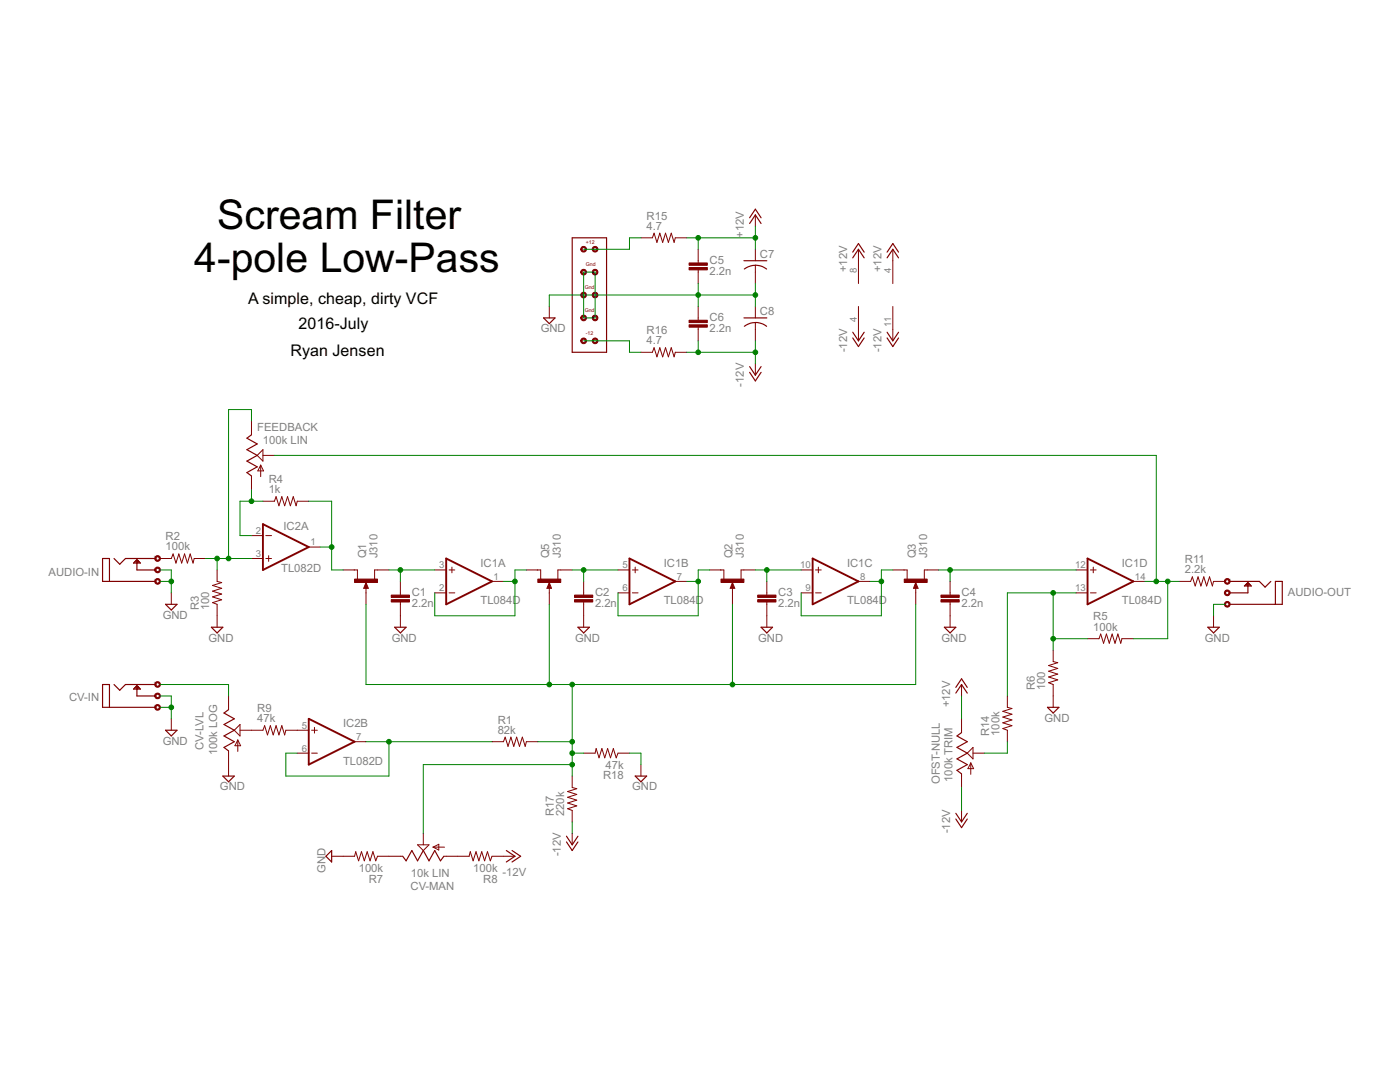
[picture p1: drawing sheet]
<svg xmlns="http://www.w3.org/2000/svg" width="279mm" height="216mm" viewBox="0 0 279 216" stroke-linecap="round" stroke-linejoin="round" font-family="sans-serif">
<g fill="none" stroke="#800000" stroke-width=".2">
<path d="M127.9 47.5h2.3l.3-1 .6 1.9 .6-1.9 .5 1.9 .6-1.9 .6 1.9 .6-1.9 .5 1.9 .3-.9h2.3M139.3 49.7v2.8M139.3 53.8v2.8M150.7 42.9v2.3M150.7 49.7v2.3M150.7 52.9v3.7M171.3 49.7v6.9M178.2 49.7v6.9M109.6 61.2v2.2M127.9 70.3h2.3l.3-.9 .6 1.8 .6-1.8 .5 1.8 .6-1.8 .6 1.8 .6-1.8 .5 1.8 .3-.9h2.3M139.3 61.2v2.7M139.3 65.3v2.7"/>
<path d="M150.7 61.2v2.2M150.7 64.4v3.6M150.7 72.6v2.3M171.3 61.2v6.8M178.2 61.2v6.8M50.2 84v2.8M50.2 95v2.7M51.3 90.9l1.2-1.2v2.3zM52 92.8v2.3M52 92.8l.6 1.2h-1.1zM52.5 90.9h2.3M31.9 111.4h2.3l.3-.9 .6 1.9 .6-1.9 .6 1.9 .5-1.9 .6 1.9 .6-1.9 .5 1.9 .3-1h2.2"/>
<path d="M34.2 118.3v2.3M43.3 113.7v2.3l.9 .2-1.8 .6 1.8 .6-1.8 .6 1.8 .5-1.8 .6 1.8 .6-1.8 .5 .9 .4v4.6M50.2 111.4h2.3M50.2 106.9h2.3M52.5 100h2.3l.3-.9 .6 1.8 .5-1.8 .6 1.8 .6-1.8 .6 1.8 .5-1.8 .6 1.8 .2-.9h2.3M53 111.4h1.2M53 106.9h1.2M53.6 110.9v1.1M61.6 109.2h2.3M68.5 113.7h2.8v1.8M73 116.2l.5 1.2h-.9zM73 116.2v4.4"/>
<path d="M77.6 113.7h-2.8v1.8M79.9 116v2.7M86.8 113.7h2.2M86.8 118.3h2.2M89.6 113.7h1.2M89.6 118.3h1.2M90.2 113.2v1.1M98.2 116h2.3M105.1 113.7h2.8v1.8M109.6 116.2l.5 1.2h-.9zM109.6 116.2v4.4M114.2 113.7h-2.9v1.8"/>
<path d="M116.5 116v2.7M123.3 113.7h2.3M123.3 118.3h2.3M126.2 113.7h1.1M126.2 118.3h1.1M126.8 113.2v1.1M134.8 116h2.3M141.6 113.7h2.9v1.8M146.2 116.2l.4 1.2h-.9zM146.2 116.2v4.4M150.7 113.7h-2.8v1.8M153 116v2.7"/>
<path d="M159.9 113.7h2.3M159.9 118.3h2.3M162.8 113.7h1.1M162.8 118.3h1.1M163.3 113.2v1.1M171.3 116h2.3M178.2 113.7h2.8v1.8M182.8 116.2l.4 1.2h-.9zM182.8 116.2v4.4M187.3 113.7h-2.8v1.8M189.6 116v2.7M214.8 113.7h2.2"/>
<path d="M214.8 118.3h2.2M217.6 113.7h1.2M217.6 118.3h1.2M218.2 113.2v1.1M226.2 116h2.3M235.3 116h2.3l.4-.9 .5 1.8 .6-1.8 .6 1.8 .5-1.8 .6 1.8 .6-1.8 .6 1.8 .2-.9h2.3M45.6 138.9v2.7M79.9 120.1v5.1M116.5 120.1v5.1M153 120.1v5.1M189.6 120.1v5.1M191.9 136.6v2.3"/>
<path d="M201 138.9v2.2l1 .3-1.9 .5 1.9 .6-1.9 .6 1.9 .6-1.9 .5 1.9 .6-1.9 .6 .9 .3v2.3M210.2 129.7v2.3l.9 .2-1.8 .6 1.8 .6-1.8 .5 1.8 .6-1.8 .6 1.8 .6-1.8 .5 .9 .4v4.5M217 127.4h2.3l.4-.9 .5 1.9 .6-1.9 .6 1.9 .6-1.9 .5 1.9 .6-1.9 .6 1.9 .2-1h2.3M242.2 122.9v2.3M34.2 143.4v2.3M45.6 149.8v5.1M46.8 145.7l1.1-1.1v2.3zM47.5 147.7v2.2M47.5 147.7l.5 1.1h-1.1zM47.9 145.7h4.6l.3-.9 .6 1.8 .6-1.8 .5 1.8 .6-1.8 .6 1.8 .5-1.8 .6 1.8 .2-.9h4.6M59.3 150.3h2.3M62.2 145.7h1.1"/>
<path d="M62.2 150.3h1.1M62.8 145.1v1.2M70.8 148h2.2M98.2 148h2.3l.3-.9 .6 1.8 .6-1.8 .5 1.8 .6-1.8 .6 1.8 .5-1.8 .6 1.8 .3-.9h2.2M114.2 154.9v2.2l.9 .3-1.8 .5 1.8 .6-1.8 .6 1.8 .6-1.8 .5 1.8 .6-1.8 .6 .9 .3v2.3M116.5 150.3h2.3l.2-.9 .5 1.8 .6-1.8 .6 1.8 .6-1.8 .5 1.8 .6-1.8 .6 1.8 .3-.9h2.3M127.9 152.6v2.3M191.9 143.4v2.8M191.9 154.4v2.7M193 150.3l1.2-1.2v2.3zM193.7 152.2v2.3M193.7 152.2l.6 1.2h-1.1z"/>
<path d="M194.2 150.3h2.3M66.2 170.9h4.6l.2-1 .6 1.9 .5-1.9 .6 1.9 .6-1.9 .6 1.9 .5-1.9 .6 1.9 .3-.9h5.1M83.3 168.6h2.3l-1.1 1.1zM84.5 166.3v2.3M86.4 169h2.3M86.4 169l1.2-.5v1.1zM88.6 170.9h5l.3-1 .5 1.9 .6-1.9 .6 1.9 .5-1.9 .6 1.9 .6-1.9 .6 1.9 .3-.9h4.6M114.2 166.3v2.3M191.9 161.7v2.3"/>
</g>
<path d="M73 116.6l-.2 .7h.5l-.3-.6M109.6 116.6l-.2 .7h.5l-.3-.6M146.2 116.6l-.2 .7h.4l-.2-.6M182.8 116.6l-.3 .7h.5l-.2-.6" fill="none" stroke="#800000" stroke-width=".28"/>
<g fill="#800000" stroke="#800000" stroke-width=".2">
<path d="M70.8 115.5h4.5v.7h-4.5z"/>
<path d="M78.1 119.7h3.6v.4h-3.6z"/>
<path d="M78.1 118.7h3.6v.5h-3.6z"/>
<path d="M107.3 115.5h4.6v.7h-4.6z"/>
<path d="M114.7 119.7h3.6v.4h-3.6z"/>
<path d="M114.7 118.7h3.6v.5h-3.6z"/>
<path d="M143.9 115.5h4.6v.7h-4.6z"/>
<path d="M151.2 119.7h3.7v.4h-3.7z"/>
<path d="M151.2 118.7h3.7v.5h-3.7z"/>
<path d="M180.5 115.5h4.5v.7h-4.5z"/>
<path d="M187.8 119.7h3.6v.4h-3.6z"/>
<path d="M187.8 118.7h3.6v.5h-3.6z"/>
<path d="M137.5 53.4h3.7v.4h-3.7z"/>
<path d="M137.5 52.5h3.7v.4h-3.7z"/>
<path d="M137.5 64.8h3.7v.5h-3.7z"/>
<path d="M137.5 63.9h3.7v.5h-3.7z"/>
</g>
<path d="M52.5 104.6l9.1 4.6-9.1 4.5zM89 111.4l9.2 4.6-9.2 4.6zM125.6 111.4l9.2 4.6-9.2 4.6zM162.2 111.4l9.1 4.6-9.1 4.6zM217 111.4l9.2 4.6-9.2 4.6zM61.6 143.4l9.2 4.6-9.2 4.6z" fill="none" stroke="#800000" stroke-width=".38"/>
<g fill="none" stroke="#800000" stroke-width=".23">
<path d="M114.2 47.5h6.9v22.8h-6.9zM148.5 52h4.5M148.5 53.7a3.6 3.6 0 0 1 4.5 0M149.6 44.6l1.1-1.7 1.2 1.7M149.6 43.5l1.1-1.8 1.2 1.8M170.2 51.5l1.1-1.8 1.2 1.8M170.2 50.3l1.1-1.7 1.2 1.7M177 51.5l1.2-1.8 1.1 1.8M177 50.3l1.2-1.7 1.1 1.7M108.5 63.4h2.3l-1.2 1.2zM148.5 63.4h4.5M148.5 65.1a3.6 3.6 0 0 1 4.5 0"/>
<path d="M149.6 73.2l1.1 1.7 1.2-1.7M149.6 74.3l1.1 1.7 1.2-1.7M170.2 66.3l1.1 1.7 1.2-1.7M170.2 67.4l1.1 1.8 1.2-1.8M177 66.3l1.2 1.7 1.1-1.7M177 67.4l1.2 1.8 1.1-1.8M50.2 86.8l-.9 .6 2 1.2-2 1.1 2 1.2-2 1.1 2 1.2-2 1.1 .9 .7M21.8 116v-4.6h-1.3v4.6h10.5M22.8 111.4l1.1 1.2 1.1-1.2h6M26.9 112.1h.9M27.1 111.9h.5M27.3 111.7v2h3.7"/>
<path d="M27.3 111.7l-.7 .7h1.4l-.4-.5M27.3 111.7l.3 .2M27.6 111.9v.2l-.3 .3M245.4 116h5.9l1.2 1.2 1.1-1.2M248.6 116.7h.9M248.8 116.5l-.5 .4h1.4l-.2-.2M248.8 116.5h.5M248.8 116.5v.2l.2 .2M249 116.2v2.1h-3.6M249 116.2l.3 .3M249 116.2l-.2 .3M249.3 116.5l.2 .2"/>
<path d="M22.8 136.6l1.1 1.1 1.1-1.1h6M26.9 137.3h.9M27.1 137h.5v.3l-.3 .2M27.3 136.8v2.1h3.7M27.3 136.8l-.2 .2M27.3 136.8l.7 .7h-1.4l.5-.5M33 120.6h2.3l-1.1 1.1zM42.2 125.2h2.3l-1.2 1.1zM78.8 125.2h2.2l-1.1 1.1zM115.3 125.2h2.3l-1.1 1.1zM151.9 125.2h2.3l-1.2 1.1zM188.5 125.2h2.3l-1.2 1.1z"/>
<path d="M190.8 138.3l1.1-1.7 1.1 1.7M190.8 137.2l1.1-1.8 1.1 1.8M241 125.2h2.3l-1.1 1.1zM245.4 120.6h10.5v-4.6h-1.4v4.6M21.8 141.1v-4.5h-1.3v4.5h10.5M33 145.7h2.3l-1.1 1.2zM44.5 154.9h2.3l-1.2 1.1zM45.6 141.6l-.9 .7 2.1 1.1-2.1 1.2 2.1 1.1-2.1 1.2 2.1 1.1-2.1 1.1 .9 .7M126.8 154.9h2.3l-1.2 1.1zM191.9 146.2l-.9 .7 2 1.1-2 1.1 2 1.2-2 1.1 2 1.2-2 1.1 .9 .7M209 141.1h2.3l-1.1 1.2zM66.2 169.7v2.3l-1.2-1.1z"/>
<path d="M80.4 170.9l.6 .9 1.2-2.1 1.1 2.1 1.2-2.1 1.1 2.1 1.2-2.1 1.1 2.1 .7-.9M101 169.7l1.8 1.2-1.8 1.1M102.2 169.7l1.7 1.2-1.7 1.1M113.1 166.9l1.1 1.7 1.1-1.7M113.1 168l1.1 1.7 1.1-1.7M190.8 162.3l1.1 1.7 1.1-1.7M190.8 163.4l1.1 1.7 1.1-1.7"/>
</g>
<g fill="#800000" stroke="#800000" stroke-width=".2">
<path d="M118.4 58.4a.57 .57 0 0 1 .9 .2 .57 .57 0 0 1-.4 .8 .57 .57 0 0 1-.7-.5h.2a.35 .35 0 0 1 .5-.4 .35 .35 0 0 1 .1 .6 .35 .35 0 0 1-.6-.1v-.1h-.2z" fill-rule="evenodd"/>
<path d="M118.4 49.3a.57 .57 0 0 1 .9 .2 .57 .57 0 0 1-.4 .8 .57 .57 0 0 1-.7-.6h.2a.35 .35 0 0 1 .4-.3 .35 .35 0 0 1 .2 .5 .35 .35 0 0 1-.6 0l-.2-.2z" fill-rule="evenodd"/>
<path d="M118.4 67.6a.57 .57 0 0 1 .9 .1 .57 .57 0 0 1-.4 .9 .57 .57 0 0 1-.7-.6h.2a.35 .35 0 0 1 .5-.3 .35 .35 0 0 1 .1 .5 .35 .35 0 0 1-.6 0v-.2h-.2z" fill-rule="evenodd"/>
<path d="M118.4 53.9a.57 .57 0 0 1 .9 .1 .57 .57 0 0 1-.4 .8 .57 .57 0 0 1-.7-.5h.2a.35 .35 0 0 1 .5-.4 .35 .35 0 0 1 .1 .6 .35 .35 0 0 1-.6-.1v-.1h-.2z" fill-rule="evenodd"/>
<path d="M116.1 58.4a.57 .57 0 0 1 .9 .2 .57 .57 0 0 1-.4 .8 .57 .57 0 0 1-.7-.5h.2a.35 .35 0 0 1 .5-.3 .35 .35 0 0 1 .1 .5 .35 .35 0 0 1-.5-.1l-.1-.1h-.2z" fill-rule="evenodd"/>
<path d="M116.1 53.9a.57 .57 0 0 1 .9 .1 .57 .57 0 0 1-.4 .8 .57 .57 0 0 1-.7-.5h.2a.35 .35 0 0 1 .5-.3 .35 .35 0 0 1 .1 .6 .35 .35 0 0 1-.5-.2l-.1-.1h-.2z" fill-rule="evenodd"/>
<path d="M118.4 63a.57 .57 0 0 1 .9 .2 .57 .57 0 0 1-.4 .8 .57 .57 0 0 1-.7-.6h.2a.35 .35 0 0 1 .5-.3 .35 .35 0 0 1 .1 .5 .35 .35 0 0 1-.6 0v-.2h-.2z" fill-rule="evenodd"/>
<path d="M116.1 63a.57 .57 0 0 1 .9 .2 .57 .57 0 0 1-.4 .8 .57 .57 0 0 1-.7-.6h.2a.35 .35 0 0 1 .5-.2 .35 .35 0 0 1 .1 .5 .35 .35 0 0 1-.5-.1l-.1-.2h-.2z" fill-rule="evenodd"/>
<path d="M116.1 67.6a.57 .57 0 0 1 .9 .1 .57 .57 0 0 1-.4 .9 .57 .57 0 0 1-.7-.6h.2a.35 .35 0 0 1 .5-.3 .35 .35 0 0 1 .1 .6 .35 .35 0 0 1-.5-.1l-.1-.2h-.2z" fill-rule="evenodd"/>
<path d="M116.1 49.3a.57 .57 0 0 1 .9 .2 .57 .57 0 0 1-.4 .8 .57 .57 0 0 1-.7-.6h.2a.35 .35 0 0 1 .5-.3 .35 .35 0 0 1 .1 .6 .35 .35 0 0 1-.5-.1l-.1-.2h-.2z" fill-rule="evenodd"/>
<path d="M31.1 111a.57 .57 0 0 1 .8 .2 .57 .57 0 0 1-.3 .8 .57 .57 0 0 1-.7-.6h.2a.35 .35 0 0 1 .5-.3 .35 .35 0 0 1 .1 .6 .35 .35 0 0 1-.6-.1v-.2h-.2z" fill-rule="evenodd"/>
<path d="M31.1 113.3a.57 .57 0 0 1 .8 .2 .57 .57 0 0 1-.3 .8 .57 .57 0 0 1-.7-.6h.2a.35 .35 0 0 1 .5-.3 .35 .35 0 0 1 .1 .6 .35 .35 0 0 1-.6-.1v-.2h-.2z" fill-rule="evenodd"/>
<path d="M31.1 115.6a.57 .57 0 0 1 .8 .2 .57 .57 0 0 1-.3 .8 .57 .57 0 0 1-.7-.6h.2a.35 .35 0 0 1 .5-.3 .35 .35 0 0 1 .1 .6 .35 .35 0 0 1-.6-.2v-.1h-.2z" fill-rule="evenodd"/>
<path d="M31.1 136.1a.57 .57 0 0 1 .8 .2 .57 .57 0 0 1-.3 .8 .57 .57 0 0 1-.7-.5h.2a.35 .35 0 0 1 .5-.3 .35 .35 0 0 1 .1 .5 .35 .35 0 0 1-.6-.1v-.1h-.2z" fill-rule="evenodd"/>
<path d="M31.1 138.4a.57 .57 0 0 1 .8 .2 .57 .57 0 0 1-.3 .8 .57 .57 0 0 1-.7-.5h.2a.35 .35 0 0 1 .5-.3 .35 .35 0 0 1 .1 .5 .35 .35 0 0 1-.6-.1v-.1h-.2z" fill-rule="evenodd"/>
<path d="M31.1 140.7a.57 .57 0 0 1 .9 .2 .57 .57 0 0 1-.4 .8 .57 .57 0 0 1-.7-.6h.2a.35 .35 0 0 1 .5-.2 .35 .35 0 0 1 .1 .5 .35 .35 0 0 1-.6-.1v-.2h-.2z" fill-rule="evenodd"/>
<path d="M244.5 115.6a.58 .58 0 0 1 .9 .2 .58 .58 0 0 1-.3 .8 .58 .58 0 0 1-.8-.6h.3a.34 .34 0 0 1 .4-.4 .34 .34 0 0 1 .2 .6 .34 .34 0 0 1-.6-.1l-.3-.1z" fill-rule="evenodd"/>
<path d="M244.5 117.9a.58 .58 0 0 1 .9 .1 .58 .58 0 0 1-.3 .9 .58 .58 0 0 1-.8-.6h.3a.34 .34 0 0 1 .4-.4 .34 .34 0 0 1 .2 .6 .34 .34 0 0 1-.6-.1l-.3-.1z" fill-rule="evenodd"/>
<path d="M244.5 120.2a.58 .58 0 0 1 .9 .1 .58 .58 0 0 1-.3 .9 .58 .58 0 0 1-.8-.6h.3a.34 .34 0 0 1 .4-.4 .34 .34 0 0 1 .2 .6 .34 .34 0 0 1-.6-.1l-.3-.1z" fill-rule="evenodd"/>
</g>
<g fill="none" stroke="#008000" stroke-width=".2">
<path d="M116.5 54.3h2.3v9.1h-2.3zM127.9 47.5h-2.3v2.2h-9.1M137.1 47.5h13.6M139.3 47.5v2.2M139.3 56.6v4.6M150.7 45.2v4.5M150.7 56.6v4.6M150.7 58.9h-41.1v2.3M116.5 68h9.1v2.3h2.3M137.1 70.3h13.6M139.3 68v2.3M150.7 68v4.6"/>
<path d="M50.2 84v-2.3h-4.6v29.7M50.2 97.7v2.3M54.8 90.9h176v25.1M31.9 116h2.3M31.9 113.7h2.3v4.6M41 111.4h9.2M43.3 111.4v2.3M52.5 100h-4.6v6.9h2.3M61.6 100h4.6v13.7h2.3M63.9 109.2h2.3M77.6 113.7h9.2M79.9 113.7v2.3"/>
<path d="M100.5 116h2.3M105.1 113.7h-2.3v9.2h-16v-4.6M114.2 113.7h9.1M116.5 113.7v2.3M137.1 116h2.2M141.6 113.7h-2.3v9.2h-16v-4.6M150.7 113.7h9.2M153 113.7v2.3M173.6 116h2.3M178.2 113.7h-2.3v9.2h-16v-4.6M187.3 113.7h27.5M189.6 113.7v2.3"/>
<path d="M210.2 118.3v11.4M214.8 118.3h-13.8v20.6M228.5 116h6.8M233 116v11.4h-6.8M31.9 136.6h13.7v2.3M31.9 138.9h2.3v4.5M73 120.6v16h109.8v-16M109.6 120.6v16M114.2 136.6v18.3M146.2 120.6v16M191.9 138.9v4.5M210.2 127.4h6.8"/>
<path d="M244.5 120.6h-2.3v2.3M31.9 141.1h2.3M73 148h25.2M77.6 148v6.9h-20.6v-4.6h2.3M107.3 148h6.9M114.2 150.3h2.3M114.2 152.6h-29.7v13.7M125.6 150.3h2.3v2.3M191.9 157.1v4.6M201 148v2.3h-4.5M114.2 164v2.3"/>
</g>
<g fill="#008000" stroke="#008000" stroke-width=".2">
<circle cx="139.3" cy="47.5" r=".47"/>
<circle cx="150.7" cy="47.5" r=".47"/>
<circle cx="139.3" cy="70.3" r=".47"/>
<circle cx="150.7" cy="70.3" r=".47"/>
<circle cx="43.3" cy="111.4" r=".47"/>
<circle cx="45.6" cy="111.4" r=".47"/>
<circle cx="34.2" cy="116" r=".47"/>
<circle cx="34.2" cy="141.1" r=".47"/>
<circle cx="139.3" cy="58.9" r=".47"/>
<circle cx="150.7" cy="58.9" r=".47"/>
<circle cx="66.2" cy="109.2" r=".47"/>
<circle cx="79.9" cy="113.7" r=".47"/>
<circle cx="102.8" cy="116" r=".47"/>
<circle cx="116.5" cy="113.7" r=".47"/>
<circle cx="139.3" cy="116" r=".47"/>
<circle cx="153" cy="113.7" r=".47"/>
<circle cx="175.9" cy="116" r=".47"/>
<circle cx="189.6" cy="113.7" r=".47"/>
<circle cx="210.2" cy="127.4" r=".47"/>
<circle cx="210.2" cy="118.3" r=".47"/>
<circle cx="233" cy="116" r=".47"/>
<circle cx="230.8" cy="116" r=".47"/>
<circle cx="109.6" cy="136.6" r=".47"/>
<circle cx="146.2" cy="136.6" r=".47"/>
<circle cx="114.2" cy="136.6" r=".47"/>
<circle cx="114.2" cy="148" r=".47"/>
<circle cx="114.2" cy="152.6" r=".47"/>
<circle cx="114.2" cy="150.3" r=".47"/>
<circle cx="50.2" cy="100" r=".47"/>
<circle cx="77.6" cy="148" r=".47"/>
</g>
<g font-size="9.1">
<text x="43.3" y="45.6">Scream Filter</text>
<text x="38.8" y="54.3">4-pole Low-Pass</text>
</g>
<g font-size="3.6">
<text x="49.5" y="60.7">A simple, cheap, dirty VCF</text>
<text x="59.6" y="65.7">2016-July</text>
<text x="58" y="71">Ryan Jensen</text>
</g>
<g font-size="2.5" fill="#808080">
<text x="129" y="45.8">4.7</text>
<text x="129" y="43.8">R15</text>
<text x="148.5" y="47.4" transform="rotate(-90 148.5 47.4)">+12V</text>
<text x="141.6" y="52.6">C5</text>
<text x="151.7" y="51.4">C7</text>
<text x="141.6" y="54.9">2.2n</text>
<text x="169" y="54.3" transform="rotate(-90 169 54.3)">+12V</text>
<text x="175.9" y="54.3" transform="rotate(-90 175.9 54.3)">+12V</text>
<text x="141.6" y="64">C6</text>
<text x="151.7" y="62.9">C8</text>
<text x="107.9" y="66.3">GND</text>
<text x="129" y="68.7">4.7</text>
<text x="129" y="66.7">R16</text>
<text x="141.6" y="66.3">2.2n</text>
<text x="169" y="70.3" transform="rotate(-90 169 70.3)">-12V</text>
<text x="175.9" y="70.3" transform="rotate(-90 175.9 70.3)">-12V</text>
<text x="148.5" y="77.2" transform="rotate(-90 148.5 77.2)">-12V</text>
<text x="51.3" y="86.1">FEEDBACK</text>
<text x="52.5" y="88.6">100k LIN</text>
<text x="53.6" y="98.4">1k</text>
<text x="53.6" y="96.4">R4</text>
<text x="33" y="107.8">R2</text>
<text x="56.6" y="105.8">IC2A</text>
<text x="33" y="109.8">100k</text>
<text x="73" y="111.4" transform="rotate(-90 73 111.4)">Q1</text>
<text x="75.3" y="111.4" transform="rotate(-90 75.3 111.4)">J310</text>
<text x="95.9" y="113.2">IC1A</text>
<text x="109.6" y="111.4" transform="rotate(-90 109.6 111.4)">Q5</text>
<text x="111.9" y="111.4" transform="rotate(-90 111.9 111.4)">J310</text>
<text x="132.5" y="113.2">IC1B</text>
<text x="146.2" y="111.4" transform="rotate(-90 146.2 111.4)">Q2</text>
<text x="148.5" y="111.4" transform="rotate(-90 148.5 111.4)">J310</text>
<text x="169" y="113.2">IC1C</text>
<text x="182.8" y="111.4" transform="rotate(-90 182.8 111.4)">Q3</text>
<text x="185" y="111.4" transform="rotate(-90 185 111.4)">J310</text>
<text x="223.9" y="113.2">IC1D</text>
<text x="236.5" y="112.4">R11</text>
<text x="9.7" y="114.9">AUDIO-IN</text>
<text x="56.1" y="114.2">TL082D</text>
<text x="82.2" y="118.9">C1</text>
<text x="118.8" y="118.9">C2</text>
<text x="155.3" y="118.9">C3</text>
<text x="191.9" y="118.9">C4</text>
<text x="236.5" y="114.4">2.2k</text>
<text x="257" y="119">AUDIO-OUT</text>
<text x="32.5" y="123.4">GND</text>
<text x="39.7" y="121.7" transform="rotate(-90 39.7 121.7)">R3</text>
<text x="41.7" y="121.7" transform="rotate(-90 41.7 121.7)">100</text>
<text x="82.2" y="121.2">2.2n</text>
<text x="95.9" y="120.6">TL084D</text>
<text x="118.8" y="121.2">2.2n</text>
<text x="132.5" y="120.6">TL084D</text>
<text x="155.3" y="121.2">2.2n</text>
<text x="169" y="120.6">TL084D</text>
<text x="191.9" y="121.2">2.2n</text>
<text x="218.2" y="125.8">100k</text>
<text x="218.2" y="123.8">R5</text>
<text x="223.9" y="120.6">TL084D</text>
<text x="41.6" y="128">GND</text>
<text x="78.2" y="128">GND</text>
<text x="114.8" y="128">GND</text>
<text x="151.3" y="128">GND</text>
<text x="187.9" y="128">GND</text>
<text x="240.5" y="128">GND</text>
<text x="206.6" y="137.7" transform="rotate(-90 206.6 137.7)">R6</text>
<text x="208.6" y="137.7" transform="rotate(-90 208.6 137.7)">100</text>
<text x="13.8" y="139.8">CV-IN</text>
<text x="51.3" y="142.1">R9</text>
<text x="189.6" y="141.1" transform="rotate(-90 189.6 141.1)">+12V</text>
<text x="32.5" y="148.6">GND</text>
<text x="40.6" y="149.6" transform="rotate(-90 40.6 149.6)">CV-LVL</text>
<text x="51.3" y="144.1">47k</text>
<text x="68.5" y="145.1">IC2B</text>
<text x="99.3" y="146.4">82k</text>
<text x="99.3" y="144.4">R1</text>
<text x="197.4" y="146.9" transform="rotate(-90 197.4 146.9)">R14</text>
<text x="199.4" y="146.9" transform="rotate(-90 199.4 146.9)">100k</text>
<text x="208.5" y="144">GND</text>
<text x="43.3" y="150.7" transform="rotate(-90 43.3 150.7)">100k LOG</text>
<text x="68.5" y="152.6">TL082D</text>
<text x="120.3" y="155.5">R18</text>
<text x="120.9" y="153.5">47k</text>
<text x="43.9" y="157.7">GND</text>
<text x="126.2" y="157.7">GND</text>
<text x="187.6" y="156.5" transform="rotate(-90 187.6 156.5)">OFST-NULL</text>
<text x="190.1" y="156" transform="rotate(-90 190.1 156)">100k TRIM</text>
<text x="110.6" y="162.9" transform="rotate(-90 110.6 162.9)">R17</text>
<text x="112.6" y="162.9" transform="rotate(-90 112.6 162.9)">220k</text>
<text x="189.6" y="166.3" transform="rotate(-90 189.6 166.3)">-12V</text>
<text x="111.9" y="170.9" transform="rotate(-90 111.9 170.9)">-12V</text>
<text x="64.9" y="174.1" transform="rotate(-90 64.9 174.1)">GND</text>
<text x="71.6" y="174.1">100k</text>
<text x="73.6" y="176.1">R7</text>
<text x="81.9" y="177.5">CV-MAN</text>
<text x="82" y="175">10k LIN</text>
<text x="94.5" y="174.1">100k</text>
<text x="96.5" y="176.1">R8</text>
<text x="100.3" y="174.8">-12V</text>
</g>
<g font-size="2.1" fill="#808080">
<text x="171" y="54.5" transform="rotate(-90 171 54.5)">8</text>
<text x="177.9" y="54.5" transform="rotate(-90 177.9 54.5)">4</text>
<text x="171" y="64.3" transform="rotate(-90 171 64.3)">4</text>
<text x="177.9" y="65.3" transform="rotate(-90 177.9 65.3)">11</text>
<text x="51.1" y="106.5">2</text>
<text x="51.1" y="111.1">3</text>
<text x="61.9" y="108.8">1</text>
<text x="87.6" y="113.4">3</text>
<text x="124.2" y="113.4">5</text>
<text x="159.7" y="113.4">10</text>
<text x="214.6" y="113.4">12</text>
<text x="87.6" y="118">2</text>
<text x="98.5" y="115.7">1</text>
<text x="124.2" y="118">6</text>
<text x="135.1" y="115.7">7</text>
<text x="160.8" y="118">9</text>
<text x="171.6" y="115.7">8</text>
<text x="214.6" y="118">13</text>
<text x="226.5" y="115.7">14</text>
<text x="60.2" y="150">6</text>
<text x="60.2" y="145.4">5</text>
<text x="71.1" y="147.7">7</text>
</g>
<g font-size="1.2" fill="#800000">
<text x="116.9" y="48.6">+12</text>
<text x="116.9" y="53.2">Gnd</text>
<text x="116.7" y="57.7">Gnd</text>
<text x="116.7" y="62.3">Gnd</text>
<text x="116.9" y="66.9">-12</text>
</g>
<g font-size=".4">
<text x="30.8" y="111.2">2</text>
<text x="30.8" y="113.5">3</text>
<text x="30.8" y="115.8">1</text>
<text x="245.4" y="115.8">2</text>
<text x="245.4" y="118.1">3</text>
<text x="245.4" y="120.4">1</text>
<text x="30.8" y="136.4">2</text>
<text x="30.8" y="140.9">1</text>
<text x="30.8" y="138.6">3</text>
</g>
</svg>
